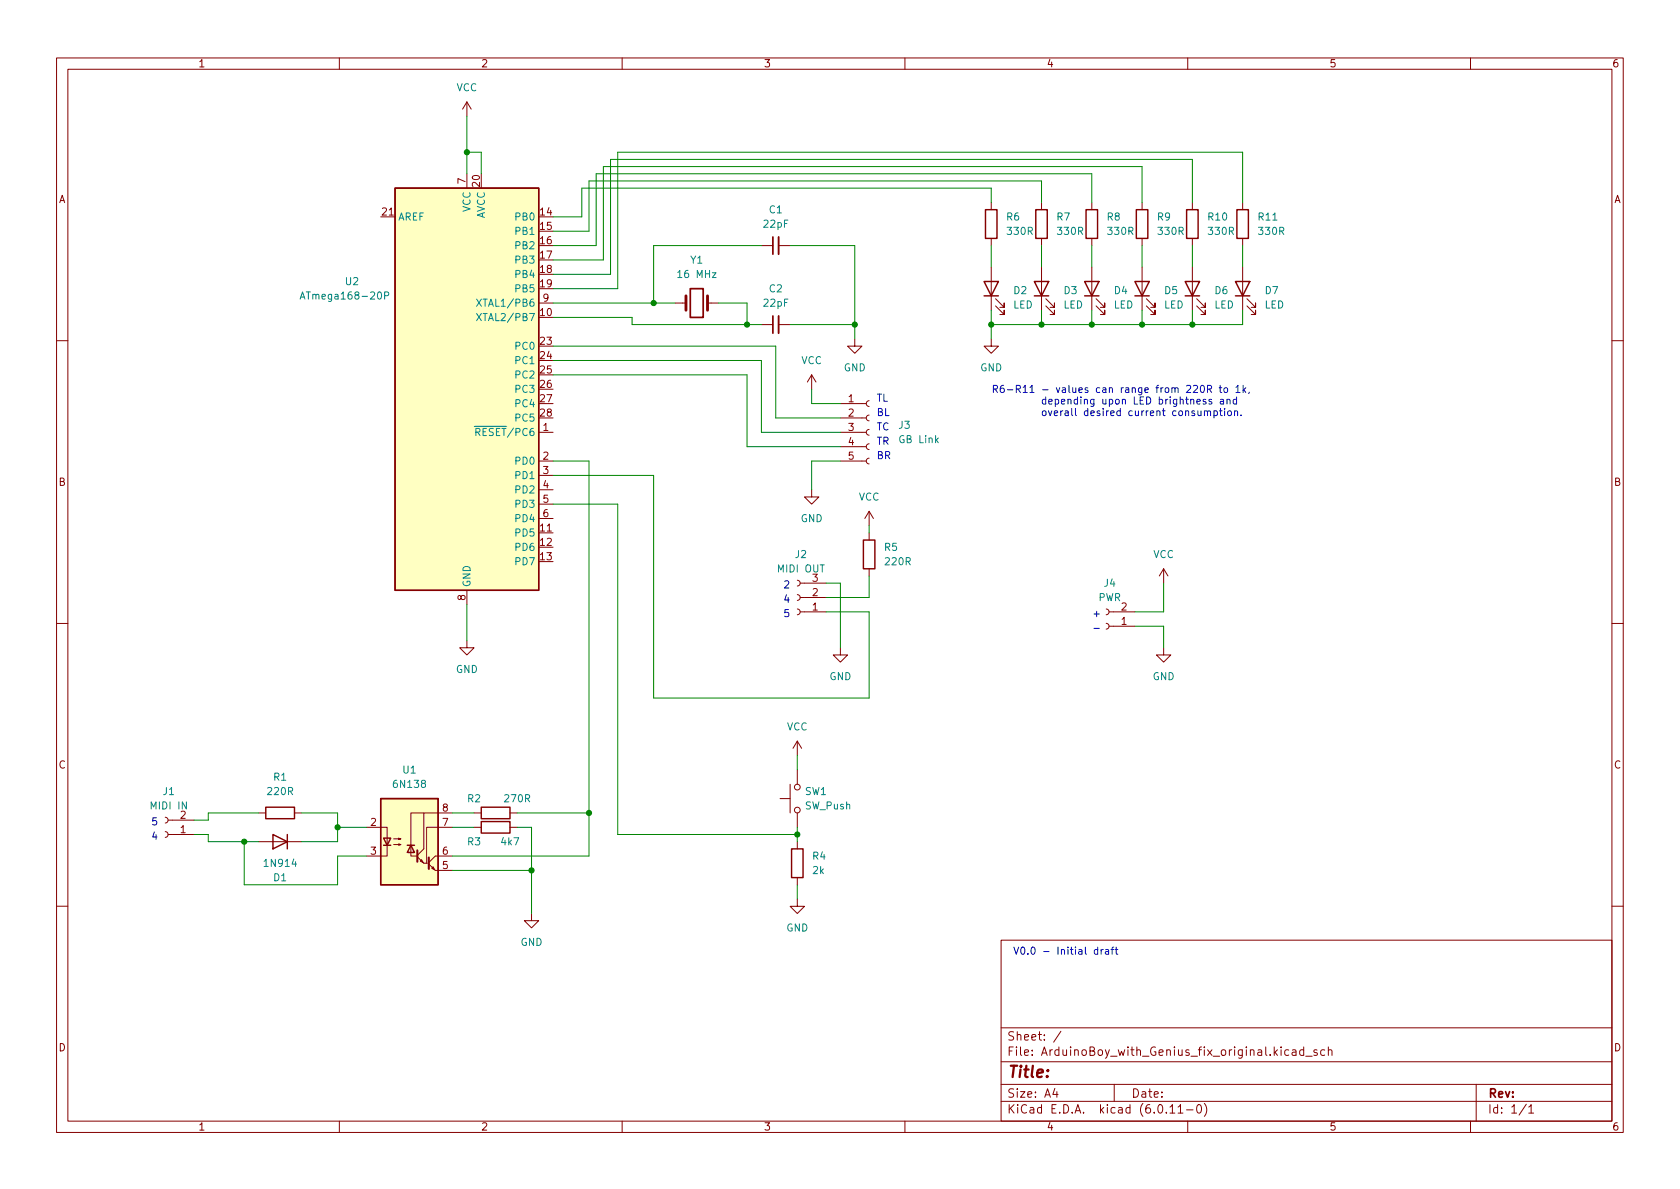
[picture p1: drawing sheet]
<svg xmlns="http://www.w3.org/2000/svg" width="297mm" height="210mm" viewBox="0 0 297 210" stroke-linecap="round" stroke-linejoin="round" font-family="sans-serif">
<g fill="none" stroke="#840000" stroke-width=".18">
<path d="M10 10.2h277v190.1h-277zM12 12.2h273v186.1h-273zM60 10.2v2M82.5 18v2.6M82.5 18l-.7 1.3M82.5 18l.8 1.3M110 10.2v2M160 10.2v2M210 10.2v2M260 10.2v2M67.3 38.3h2.5M68.8 38h.7"/>
<path d="M82.5 30.7v2.6M85.1 30.7v2.6M95.2 38.3h2.6M175.3 35.8v1.3M184.1 35.8v1.3M193 35.8v1.3M201.9 35.8v1.3M210.8 35.8v1.3M219.7 35.8v1.3M95.2 53.6h2.6M95.2 43.4h2.6M95.2 56.1h2.6"/>
<path d="M95.2 40.9h2.6M95.2 46h2.6M95.2 48.5h2.6M95.2 51h2.6M119.4 53.6h1.9M125.1 53.6h1.9M134.6 43.4h2.1M134.6 57.4h2.1M137.7 43.4h2M137.7 57.4h2M151.1 59.9v1.3h1.3l-1.3 1.3-1.2-1.3h1.2M175.3 59.9v1.3h1.2l-1.2 1.3-1.3-1.3h1.3"/>
<path d="M175.3 42.2v1.2M175.3 47.2v7.7M176 54.1l1.5 1.5v-.7v.7h-.7M176 52.8l1.5 1.6v-.8v.8h-.7M184.1 42.2v1.2M184.1 47.2v7.7M184.9 54.1l1.5 1.5v-.7v.7h-.7M184.9 52.8l1.5 1.6v-.8v.8h-.7M193 42.2v1.2M193 47.2v7.7M193.8 54.1l1.5 1.5v-.7v.7h-.7M193.8 52.8l1.5 1.6v-.8v.8h-.7"/>
<path d="M201.9 42.2v1.2M201.9 47.2v7.7M202.7 54.1l1.5 1.5v-.7v.7h-.7M202.7 52.8l1.5 1.6v-.8v.8h-.7M210.8 42.2v1.2M210.8 47.2v7.7M211.6 54.1l1.5 1.5v-.7v.7h-.8M211.6 52.8l1.5 1.6v-.8v.8h-.8M219.7 42.2v1.2M219.7 47.2v7.7M220.5 54.1l1.5 1.5v-.7v.7h-.8M220.5 52.8l1.5 1.6v-.8v.8h-.8"/>
<path d="M10 60.2h2M95.2 76.4h2.6M95.2 61.2h2.6M95.2 63.7h2.6M95.2 66.3h2.6M95.2 68.8h2.6M95.2 71.4h2.6M95.2 73.9h2.6M143.5 66.3l-.8 1.3M143.5 66.3v2.5M143.5 66.3l.8 1.3M148.6 76.4h4.6"/>
<path d="M148.6 71.4h4.6M148.6 73.9h4.6M148.6 79h4.6M153.7 78.5l-.4 .1-.1 .4 .1 .3 .4 .2M153.7 75.9l-.4 .2-.1 .3 .1 .4 .4 .2M153.7 73.4l-.4 .1-.1 .4 .1 .4 .4 .1M153.7 70.9l-.4 .1-.1 .4 .1 .3 .4 .2M285 60.2h2M95.2 94.2h2.6M95.2 96.8h2.6M95.2 99.3h2.6M95.2 81.5h2.6"/>
<path d="M95.2 84.1h2.6M95.2 86.6h2.6M95.2 89.1h2.6M95.2 91.7h2.6M96.8 93.9h.7M143.5 86.6v1.3h1.3l-1.3 1.2-1.3-1.2h1.3M148.6 81.5h4.6M153.7 81l-.4 .2-.1 .3 .1 .4 .4 .1M153.7 90.4l-.8 1.3M153.7 90.4v2.6M153.7 94.2v1.3M153.7 90.4l.7 1.3"/>
<path d="M10 110.2h2M82.5 113.3v1.2h1.3l-1.3 1.3-1.2-1.3h1.2M82.5 104.4v2.5M141 102.6l.3 .2 .2 .3-.2 .4-.3 .1M141 105.2l.3 .1 .2 .4-.2 .3-.3 .2M141 107.7l.3 .1 .2 .4-.2 .4-.3 .1M141.5 108.2h4.5M141.5 103.1h4.5M141.5 105.7h4.5M148.6 114.5v1.3h1.3l-1.3 1.3-1.3-1.3h1.3M153.7 100.6v1.2M195.6 107.7l.3 .1 .2 .4-.2 .4-.3 .1"/>
<path d="M195.6 110.2l.3 .2 .2 .3-.2 .4-.3 .1M196.1 108.2h4.6M196.1 110.7h4.6M205.7 114.5v1.3h1.3l-1.3 1.3-1.2-1.3h1.2M205.7 100.6l-.7 1.2M205.7 100.6v2.5M205.7 100.6l.8 1.2M285 110.2h2M139.7 138.7v5.1M141 131.1v2.5M141 136.1v2.6M141 131.1l-.8 1.2"/>
<path d="M141 131.1l.7 1.2M29.2 144.5l.4 .2 .1 .3-.1 .4-.4 .1M29.2 147.1l.4 .1 .1 .4-.1 .3-.4 .2M29.7 145h4.6M29.7 147.6h4.6M45.7 143.8h1.3M45.7 148.8h7.6M52.1 143.8h1.2M64.8 146.3h3.7v5.1h-3.7M69.6 149.3h1.3l-.4 .2v-.3l.4 .1M69.6 148.3h1.3l-.4 .2v-.3l.4 .1M73.8 151.5l1.1 1.1h.7"/>
<path d="M74.3 152.3l.2-.3 .3 .5zM74.9 143.8h-2.3v7.6h1.1M75.8 152.8l1.2 1.1h3M76.3 153.5l.3-.2 .2 .5zM80 143.8h-5.1v6.3l-1.1 1.2M80 146.3h-4.6v6.3M80 151.4h-3l-1.2 1.1M83.8 143.8h1.3M83.8 146.3h1.3M90.2 143.8h1.2M90.2 146.3h1.2M137.9 141.2h1.8"/>
<path d="M141 159v1.3h1.2l-1.2 1.2-1.3-1.2h1.3M141 143.8v2.5M141 148.8v1.3M141 155.2v1.3M10 160.2h2M94 161.5v1.3h1.2l-1.2 1.3-1.3-1.3h1.3M177 166.3h108v32h-108zM285 160.2h2M60 198.3v2M110 198.3v2M160 198.3v2M177 194.8h108"/>
<path d="M177 191.8h108M177 187.8h108M177 181.8h108M182.5 186.5v.1M182.5 185.7v.1M184.6 183.8v.1M184.6 183v.1M187.6 182.4l-1.3 1.9M197 191.8v3M210 198.3v2M211.8 195.4l.1-.1a.81 .81 0 0 1 .6 .7 .81 .81 0 0 1-.3 .8h-.1a.81 .81 0 0 1-.6-.6 .81 .81 0 0 1 .3-.8zM212.9 195.1a1.72 1.72 0 0 1 0 2.3"/>
<path d="M230.5 185.7l-.4-.1-.3 .3v.4l.1 .3h.6M230.5 185.1v1.5M230.9 186.8h1.1M232.9 185.7l-.4-.1-.2 .2 .1 .3 .5 .1v.4h-.6M234.2 185.7l-.4-.1-.3 .3v.4l.1 .3h.6M234.9 185.8l.2-.2 .3 .1 .1 .9M234.9 185.1v1.5M260 198.3v2M261 191.8v6.5M270.3 195.8l.4-.5v1.5M270.3 196.8h.9"/>
<circle cx="141" cy="139.2" r=".51"/>
<circle cx="141" cy="143.3" r=".51"/>
</g>
<g fill="none" stroke="#840000" stroke-width=".25">
<path d="M69.8 33.3h25.4v71.1h-25.4zM174.2 37.1h2.1v5.1h-2.1zM183.1 37.1h2.1v5.1h-2.1zM192 37.1h2.1v5.1h-2.1zM200.9 37.1h2v5.1h-2zM209.8 37.1h2v5.1h-2zM218.7 37.1h2v5.1h-2zM174 49.8h2.5l-1.2 2.5zM174 52.3h2.5M182.9 49.8h2.5l-1.3 2.5zM182.9 52.3h2.5M191.8 49.8h2.5l-1.3 2.5z"/>
<path d="M191.8 52.3h2.5M200.7 49.8h2.5l-1.3 2.5zM200.7 52.3h2.5M209.5 49.8h2.6l-1.3 2.5zM209.5 52.3h2.6M218.4 49.8h2.6l-1.3 2.5zM218.4 52.3h2.6M152.7 95.5h2v5.1h-2zM47 142.7h5.1v2.1h-5.1zM48.3 147.6l2.5 1.2-2.5 1.3zM50.8 147.6v2.5M67.3 141.2h10.2v15.3h-10.2z"/>
<path d="M67.8 148.2h1.3l-.6 1.3zM67.8 149.5h1.3M72 149.5h1.3M72.6 149.5l.7 1.2h-1.3zM85.1 142.7h5.1v2.1h-5.1zM85.1 145.3h5.1v2h-5.1zM140 150.1h2v5.1h-2z"/>
</g>
<path d="M122 51h2.3v5.1h-2.3zM136.7 41.9v3.1M136.7 55.9v3" fill="none" stroke="#840000" stroke-width=".3"/>
<path d="M121.3 52.3v2.6M125.1 52.3v2.6" fill="none" stroke="#840000" stroke-width=".51"/>
<path d="M137.7 41.9v3.1M137.7 55.9v3" fill="none" stroke="#840000" stroke-width=".33"/>
<path d="M225.1 38.9h.7M66.9 51.7l.1-.1a.68 .68 0 0 1 .5 .7 .68 .68 0 0 1-.5 .6l-.1-.1-.2-.4zM68 52.3l.6-.1 .1-.2v-.3l-.7-.1v1.3M93.6 55.4h.9l-.6 1.3M94.3 52.9l-.4 .1a.85 .85 0 0 0 0 1.2l.5-.2v-.4l-.2-.2h-.3l-.2 .2M83.8 75.4h5.8M74.7 138.5l-.2-.2 .1-.2 .1-.1h.4l.1 .2v.2l-.6 .2-.1 .2 .1 .3 .1 .2h.3l.2-.3v-.4l-.2-.1M51.9 151.9l-.3 .9h.8M52.3 152.4v.8" fill="none" stroke="#008484" stroke-width=".18"/>
<g fill="#ffffc2" stroke="#ffffc2" stroke-width=".18">
<path d="M67.3 141.2h10.2v15.3h-10.2z"/>
<path d="M69.8 33.3h25.4v71.1h-25.4z"/>
</g>
<path d="M73.8 150.4v2M75.8 151.6v2.1" fill="none" stroke="#840000" stroke-width=".36"/>
<g fill="none" stroke="#0000c2" stroke-width=".18">
<path d="M180.9 69.4h.7M182.1 68.5l.4-.4v1.3M182.1 69.4h.7M184.3 68.9h1M184.4 72.7h.3l.3 .2v.4l-.3 .2-.3-.1-.1-.1zM184.9 70.7l-.4-.1-.2 .2 .1 .6h.5M192.3 72.7h-.3l-.3 .2 .1 .5h.5M192.3 72.2v1.3M195 70.6l.1 .8 .3 .1 .1-.2M195.5 70.6v.9M200.2 72.7h-.4l-.2 .2 .1 .5h.5M200.6 70.2v1.3h.6"/>
<path d="M207.9 72.7h-.3l-.3 .2 .1 .5h.5M209.8 68.3l.5-.2 .2 .4-.8 .9h.8M215.6 68.6h.4M215.7 68.1v1.1l.3 .2M215.8 70.7h.5v.8M216.3 70.9l-.4 .1-.2 .2 .2 .3 .4-.1M216.5 68.6h.3l.3 .2v.4l-.3 .2-.3-.1-.1-.1zM218.5 68.5l.4-.4v1.3M218.5 69.4h.7M193.4 111.1h1M184.5 168.3h1M191.9 167.5v1.1l.2 .1"/>
</g>
<g fill="none" stroke="#008400" stroke-width=".18">
<path d="M82.5 20.6v10.1M82.5 26.9h2.6v3.8M175.3 35.8v-2.5h-72.4v5h-5.1M184.1 35.8v-3.8h-80v8.9h-6.3M193 35.8v-5.1h-87.6v12.7h-7.6M201.9 35.8v-6.3h-95.2v16.5h-8.9M210.8 35.8v-7.6h-102.9v20.3h-10.1M219.7 35.8v-8.9h-110.5v24.1h-11.4M97.8 56.1h14v1.3h22.8M97.8 53.6h21.6M127 53.6h5.1v3.8M134.6 43.4h-19v10.2"/>
<path d="M139.7 57.4h11.4M139.7 43.4h11.4v16.5M175.3 43.4v3.8M175.3 54.9v5M184.1 43.4v3.8M184.1 54.9v2.5M193 43.4v3.8M193 54.9v2.5M201.9 43.4v3.8M201.9 54.9v2.5M210.8 43.4v3.8M210.8 54.9v2.5"/>
<path d="M219.7 54.9v2.5h-44.4M219.7 43.4v3.8M97.8 63.7h36.8v12.7h14M97.8 61.2h39.4v12.7h11.4M97.8 66.3h34.3v12.7h16.5M143.5 68.8v2.6h5.1M97.8 84.1h17.8v39.3h38.1v-15.2h-7.7M97.8 89.1h11.4v58.5h31.8M97.8 81.5h6.3v69.9h-24.1M148.6 81.5h-5.1v5.1M153.7 93v1.2M82.5 106.9v6.4"/>
<path d="M146 103.1h2.6v11.4M153.7 101.8v3.9h-7.7M200.7 110.7h5v3.8M205.7 103.1v5.1h-5M141 133.6v2.5M34.3 147.6h2.5v1.2h8.9M43.2 148.8v7.7h16.5v-5.1h5.1M45.7 143.8h-8.9v1.2h-2.5M53.3 143.8h6.4v5h-6.4M59.7 146.3h5.1M80 143.8h3.8M80 146.3h3.8"/>
<path d="M80 153.9h14M91.4 143.8h12.7M91.4 146.3h2.6v15.2M141 146.3v2.5M141 156.5v2.5"/>
</g>
<g fill="#008400" stroke="#008400" stroke-width=".18">
<circle cx="201.9" cy="57.4" r=".46"/>
<circle cx="193" cy="57.4" r=".46"/>
<circle cx="175.3" cy="57.4" r=".46"/>
<circle cx="184.1" cy="57.4" r=".46"/>
<circle cx="210.8" cy="57.4" r=".46"/>
<circle cx="104.1" cy="143.8" r=".46"/>
<circle cx="141" cy="147.6" r=".46"/>
<circle cx="132.1" cy="57.4" r=".46"/>
<circle cx="151.1" cy="57.4" r=".46"/>
<circle cx="82.5" cy="26.9" r=".46"/>
<circle cx="43.2" cy="148.8" r=".46"/>
<circle cx="59.7" cy="146.3" r=".46"/>
<circle cx="94" cy="153.9" r=".46"/>
<circle cx="115.6" cy="53.6" r=".46"/>
</g>
<text font-size="2.8" fill="#840000" x="178" y="191.2">Title:</text>
<g font-size="2.1" fill="#840000">
<text x="178" y="184.5">Sheet:</text>
<text x="178" y="187.2">File:</text>
<text x="184.4" y="187.2">ArduinoBoy_with_Genius_fix_original.kicad_sch</text>
<text x="178" y="197.4">KiCad</text>
<text x="178" y="194.6">Size:</text>
<text x="184.7" y="194.6">A4</text>
<text x="185.7" y="197.4">E.D.A.</text>
<text x="194.6" y="197.4">kicad</text>
<text x="200" y="194.6">Date:</text>
<text x="201.8" y="197.4">(6.0.11-0)</text>
<text x="263" y="194.6">Rev:</text>
<text x="263" y="197.4">Id:</text>
<text x="267.1" y="197.4">1/1</text>
</g>
<g font-size="1.8" fill="#840000">
<text x="35" y="12.3">1</text>
<text x="85" y="12.3">2</text>
<text x="135" y="12.3">3</text>
<text x="185" y="12.3">4</text>
<text x="235" y="12.3">5</text>
<text x="285" y="12.3">6</text>
<text x="82.3" y="32.7" transform="rotate(-90 82.3 32.7)">7</text>
<text x="84.8" y="33.3" transform="rotate(-90 84.8 33.3)">20</text>
<text x="10.4" y="36.3">A</text>
<text x="67.3" y="38.1">21</text>
<text x="95.2" y="38.1">14</text>
<text x="95.2" y="40.6">15</text>
<text x="285.4" y="36.3">A</text>
<text x="95.2" y="43.2">16</text>
<text x="95.2" y="45.7">17</text>
<text x="95.2" y="48.3">18</text>
<text x="95.2" y="50.8">19</text>
<text x="95.8" y="53.3">9</text>
<text x="95.2" y="55.9">10</text>
<text x="95.2" y="61">23</text>
<text x="95.2" y="63.5">24</text>
<text x="95.2" y="66">25</text>
<text x="95.2" y="68.6">26</text>
<text x="95.2" y="71.1">27</text>
<text x="149.8" y="71.1">1</text>
<text x="95.2" y="73.7">28</text>
<text x="95.8" y="76.2">1</text>
<text x="149.8" y="73.7">2</text>
<text x="149.8" y="76.2">3</text>
<text x="95.8" y="81.3">2</text>
<text x="95.8" y="83.8">3</text>
<text x="149.8" y="78.7">4</text>
<text x="149.8" y="81.3">5</text>
<text x="10.3" y="86.3">B</text>
<text x="95.8" y="86.4">4</text>
<text x="95.8" y="88.9">5</text>
<text x="285.3" y="86.3">B</text>
<text x="95.2" y="94">11</text>
<text x="95.8" y="91.4">6</text>
<text x="95.2" y="96.5">12</text>
<text x="95.2" y="99.1">13</text>
<text x="82.3" y="106.3" transform="rotate(-90 82.3 106.3)">8</text>
<text x="143.5" y="107.9">1</text>
<text x="143.5" y="105.4">2</text>
<text x="143.5" y="102.9">3</text>
<text x="198.1" y="107.9">2</text>
<text x="198.1" y="110.5">1</text>
<text x="10.3" y="136.3">C</text>
<text x="285.3" y="136.3">C</text>
<text x="78.1" y="143.5">8</text>
<text x="31.7" y="147.3">1</text>
<text x="31.7" y="144.8">2</text>
<text x="65.4" y="146">2</text>
<text x="78.1" y="146">7</text>
<text x="65.4" y="151.1">3</text>
<text x="78.1" y="153.7">5</text>
<text x="78.1" y="151.1">6</text>
<text x="10.3" y="186.3">D</text>
<text x="285.3" y="186.3">D</text>
<text x="35" y="200.3">1</text>
<text x="85" y="200.3">2</text>
<text x="135" y="200.3">3</text>
<text x="185" y="200.3">4</text>
<text x="235" y="200.3">5</text>
<text x="285" y="200.3">6</text>
</g>
<g font-size="1.8" fill="#008484">
<text x="80.7" y="16.5">VCC</text>
<text x="70.4" y="39.4">AREF</text>
<text x="83.6" y="37.6" transform="rotate(-90 83.6 37.6)">VCC</text>
<text x="86.1" y="38.6" transform="rotate(-90 86.1 38.6)">AVCC</text>
<text x="90.8" y="39.4">PB0</text>
<text x="90.8" y="41.9">PB1</text>
<text x="134.8" y="40.6">22pF</text>
<text x="135.8" y="38.1">C1</text>
<text x="177.8" y="39.4">R6</text>
<text x="177.8" y="41.9">330R</text>
<text x="186.7" y="39.4">R7</text>
<text x="186.7" y="41.9">330R</text>
<text x="195.6" y="39.4">R8</text>
<text x="195.6" y="41.9">330R</text>
<text x="204.5" y="39.4">R9</text>
<text x="204.5" y="41.9">330R</text>
<text x="213.4" y="39.4">R10</text>
<text x="213.4" y="41.9">330R</text>
<text x="222.3" y="39.4">R11</text>
<text x="222.3" y="41.9">330R</text>
<text x="90.8" y="44.5">PB2</text>
<text x="90.8" y="47">PB3</text>
<text x="122" y="47">Y1</text>
<text x="52.9" y="53.3">ATmega168-20P</text>
<text x="60.9" y="50.8">U2</text>
<text x="90.8" y="49.5">PB4</text>
<text x="90.8" y="52.1">PB5</text>
<text x="119.5" y="49.5">16</text>
<text x="123.1" y="49.5">MHz</text>
<text x="135.9" y="52.1">C2</text>
<text x="179.1" y="52.4">D2</text>
<text x="188" y="52.4">D3</text>
<text x="196.9" y="52.4">D4</text>
<text x="205.7" y="52.4">D5</text>
<text x="214.6" y="52.4">D6</text>
<text x="223.5" y="52.4">D7</text>
<text x="84" y="57.2">XTAL2/PB7</text>
<text x="84" y="54.6">XTAL1/PB6</text>
<text x="134.8" y="54.6">22pF</text>
<text x="179.1" y="54.9">LED</text>
<text x="188" y="54.9">LED</text>
<text x="196.9" y="54.9">LED</text>
<text x="205.7" y="54.9">LED</text>
<text x="214.6" y="54.9">LED</text>
<text x="223.5" y="54.9">LED</text>
<text x="90.8" y="62.2">PC0</text>
<text x="90.8" y="64.8">PC1</text>
<text x="141.6" y="64.8">VCC</text>
<text x="90.8" y="67.3">PC2</text>
<text x="90.8" y="69.9">PC3</text>
<text x="149.1" y="66">GND</text>
<text x="173.2" y="66">GND</text>
<text x="83.8" y="77.5">~{RESET}/PC6</text>
<text x="90.8" y="72.4">PC4</text>
<text x="90.8" y="74.9">PC5</text>
<text x="158.8" y="76.2">J3</text>
<text x="90.8" y="82.6">PD0</text>
<text x="158.8" y="78.7">GB Link</text>
<text x="90.8" y="85.1">PD1</text>
<text x="90.8" y="87.6">PD2</text>
<text x="151.8" y="88.9">VCC</text>
<text x="90.8" y="95.3">PD5</text>
<text x="90.8" y="90.2">PD3</text>
<text x="90.8" y="92.7">PD4</text>
<text x="141.5" y="92.7">GND</text>
<text x="90.8" y="97.8">PD6</text>
<text x="90.8" y="100.3">PD7</text>
<text x="137.3" y="101.6">MIDI</text>
<text x="140.4" y="99.1">J2</text>
<text x="142.3" y="101.6">OUT</text>
<text x="156.2" y="97.8">R5</text>
<text x="156.2" y="100.3">220R</text>
<text x="203.8" y="99.1">VCC</text>
<text x="83.6" y="103.9" transform="rotate(-90 83.6 103.9)">GND</text>
<text x="194.1" y="106.7">PWR</text>
<text x="195.1" y="104.1">J4</text>
<text x="80.5" y="119.4">GND</text>
<text x="146.6" y="120.7">GND</text>
<text x="203.7" y="120.7">GND</text>
<text x="139.1" y="129.5">VCC</text>
<text x="71" y="137.2">U1</text>
<text x="26.4" y="143.5">MIDI</text>
<text x="28.7" y="141">J1</text>
<text x="31.4" y="143.5">IN</text>
<text x="47" y="141">220R</text>
<text x="48.2" y="138.4">R1</text>
<text x="69.2" y="139.7">6N138</text>
<text x="82.5" y="142.2">R2</text>
<text x="88.9" y="142.2">270R</text>
<text x="142.2" y="141">SW1</text>
<text x="142.2" y="143.5">SW_Push</text>
<text x="82.5" y="149.9">R3</text>
<text x="88.4" y="149.9">4k7</text>
<text x="46.4" y="153.7">1N914</text>
<text x="143.5" y="152.4">R4</text>
<text x="143.5" y="154.9">2k</text>
<text x="48.2" y="156.2">D1</text>
<text x="92" y="167.6">GND</text>
<text x="139" y="165.1">GND</text>
</g>
<g font-size="1.8" fill="#0000c2">
<text x="154.9" y="71">TL</text>
<text x="175.3" y="69.5">R6-R11</text>
<text x="185.3" y="71.5">depending</text>
<text x="186.8" y="69.5">values</text>
<text x="194" y="69.5">can</text>
<text x="196.1" y="71.5">upon</text>
<text x="198.5" y="69.5">range</text>
<text x="201.9" y="71.5">LED brightness</text>
<text x="204.9" y="69.5">from</text>
<text x="210.4" y="69.5">220R</text>
<text x="217.4" y="71.5">and</text>
<text x="219.4" y="69.5">1k,</text>
<text x="154.9" y="73.6">BL</text>
<text x="154.9" y="76.1">TC</text>
<text x="185.3" y="73.6">overall</text>
<text x="192.9" y="73.6">desired</text>
<text x="200.9" y="73.6">current</text>
<text x="208.8" y="73.6">consumption.</text>
<text x="154.9" y="78.6">TR</text>
<text x="154.9" y="81.2">BR</text>
<text x="138.4" y="106.6">4</text>
<text x="138.4" y="104">2</text>
<text x="138.4" y="109.1">5</text>
<text x="193" y="109.1">+</text>
<text x="26.7" y="145.9">5</text>
<text x="26.7" y="148.5">4</text>
<text x="179.1" y="168.8">V0.0</text>
<text x="187" y="168.8">Initial</text>
<text x="193.6" y="168.8">draft</text>
</g>
</svg>
